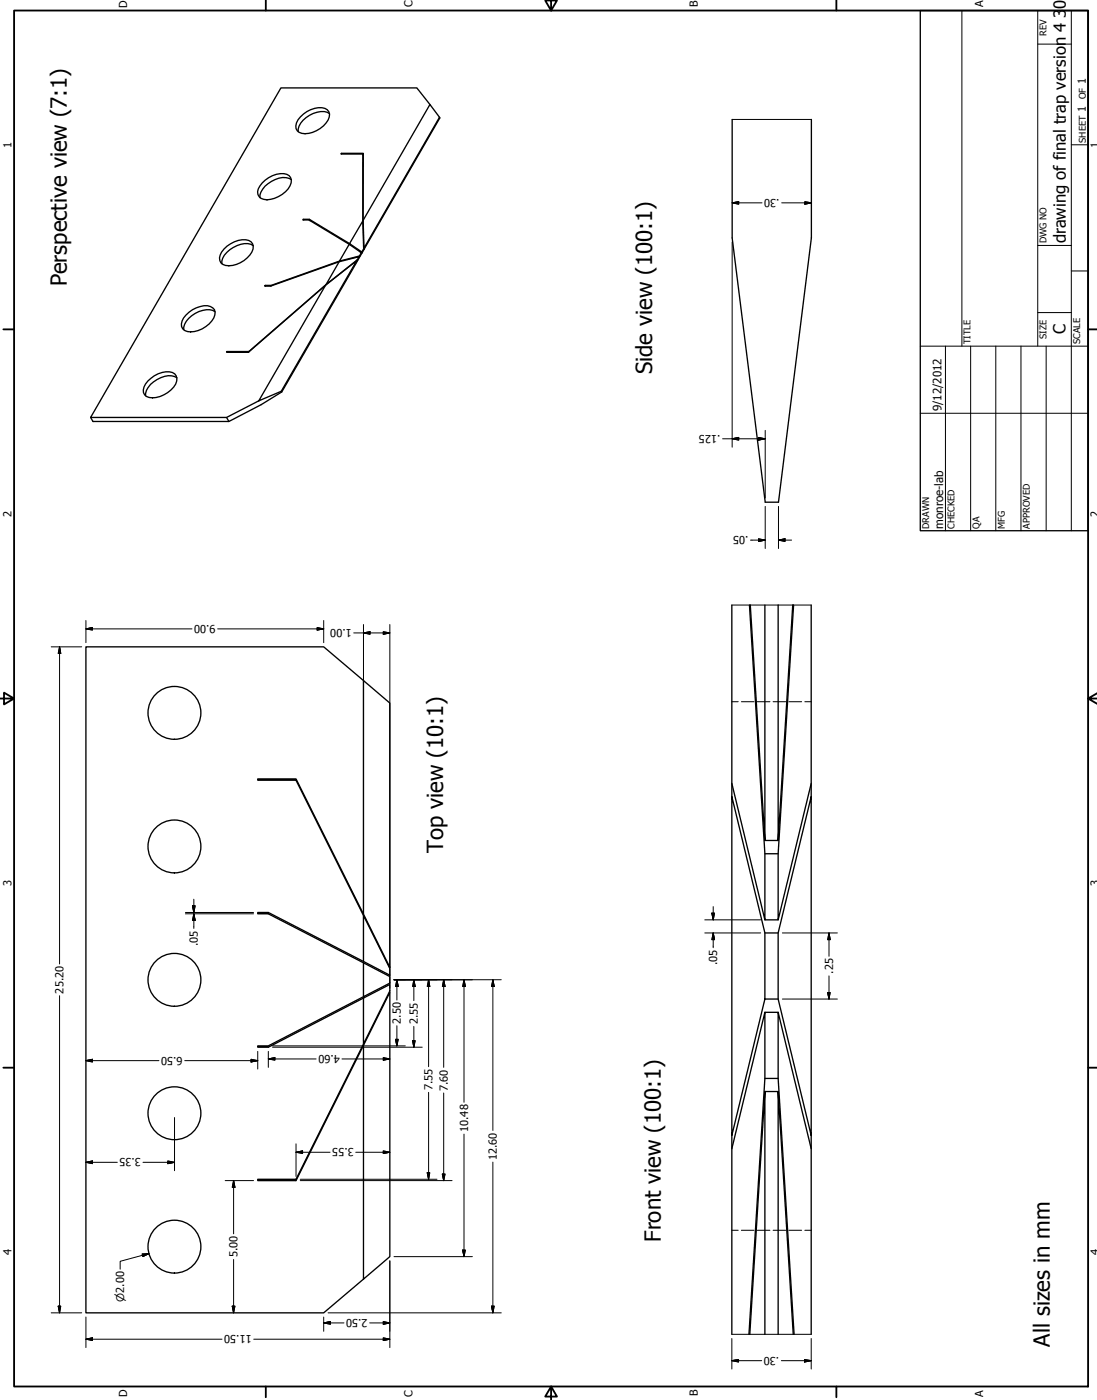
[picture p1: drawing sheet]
<svg xmlns="http://www.w3.org/2000/svg" width="100mm" height="128mm" viewBox="0 0 100 128" stroke-linecap="round" stroke-linejoin="round" font-family="sans-serif">
<g fill="none" stroke="#000" stroke-width=".12">
<path d="M24 16.7a2.1 2.1 0 0 1 2.4-.7 1.01 1.01 0 0 1-.3 1.5 2.25 2.25 0 0 1-2.3 .6 .73 .73 0 0 1-.1-1.1zM26.6 16.4a2.13 2.13 0 0 0-2.6 .9l-.3 .5v.3M27.4 10.7a2.11 2.11 0 0 1 2.5-.7 1.01 1.01 0 0 1-.4 1.5 2.24 2.24 0 0 1-2.2 .6 .87 .87 0 0 1 .1-1.4zM30.1 10.4a2.16 2.16 0 0 0-2.6 .8l-.3 .6v.2M31.2 14v.1M33.1 14.1h-2l.1-.1h2v6.1M33.2 14.1h-.1v6.1M39.3 9.5l-1.2-1.5h-12.4l-17.4 30.1h12.4l2.9-1.5M39.3 9.5l.8 1.2-6.9 12v-2.6zM40.1 10.7l-6.8 12h-.1M66.9 10.9v10.8l3 24.2h1.2l3-24.2v-10.8M84 1h15.4v47.5h-15.4z"/>
<path d="M13.5 34.8a2.11 2.11 0 0 1 2.5-.7 1.01 1.01 0 0 1-.4 1.5 2.25 2.25 0 0 1-2.2 .6 .89 .89 0 0 1 .1-1.4zM16.2 34.5a2.14 2.14 0 0 0-2.7 .9l-.1 .2-.1 .6M17 28.8a2.38 2.38 0 0 1 2.2-.8 .76 .76 0 0 1 .1 1.3 2.27 2.27 0 0 1-2.4 .9 .87 .87 0 0 1 .1-1.4zM19.6 28.5a2.16 2.16 0 0 0-2.6 .8l-.1 .3-.1 .5M20.5 22.7a2.12 2.12 0 0 1 2.4-.6 1 1 0 0 1-.3 1.5 2.21 2.21 0 0 1-2.2 .6 .87 .87 0 0 1 .1-1.5zM20.7 38.1l.2 .4M20.7 32.1l.1 .1M22.7 32.1h.1M23.1 22.4a2.17 2.17 0 0 0-2.6 .9l-.2 .5v.3M24.2 26.1h.1M24.8 26.1h.1M25.7 35.7v.1"/>
<path d="M27.7 20v.1M28.2 20l.1 .2M29.7 26.1l2.9-2.3-6.9 11.9-2.1 .9zM29.8 26l-7.1 6.1h-2v.1h2l7-6.1M31 23.9l1.8-.5-.2 .3-2.8 2.3zM31 23.8l-6.2 2.3h-.6h.5l6.3-2.2M31.9 22.3l1.1 .8-.2 .3-1.8 .4zM31.9 22.3l-3.7-2.3h-.5v.1h.5l3.7 2.2M32.6 23.8v.1l-6.9 11.9-1.9 1.2-2.9 1.5h-12.4l-.2-.4M32.6 23.7l.1 .1M32.8 23.4l-.2 .4M32.8 23.4h.1"/>
<path d="M33 23.1l-.2 .4M33 23l.1 .1M33.1 20.2l.1 2.5-.2 .3-1.1-.7zM33.2 22.7v.1M33.2 22.7l-.1 .4-.3-.1M66.8 55.3v16.3l3.1 12.4v-6l-1.5-22.7M68.5 55.3l1.4 21.5v-21.5M71.1 55.3v21.5l1.3-21.5M72.5 55.3l-1.4 22.7v6l3-12.4v-16.3M33.2 62.2l-3.6-3.1h-21.8v60.8h21.8l3.6-3.1M33.2 62.2l2.4 2v24.2l-2.4-4.9zM66.8 72.8l3.1 12.4v6.1l-3.1 12.4z"/>
<path d="M66.8 71.6v1.2M69.9 76.8h1.2M69.9 78h1.2M74.1 72.8v30.9l-3-12.4v-6.1zM74.1 71.6v1.2M33.2 95.4l-6.2 12.3h-3.5v.1h3.5l6.2-12.3M33.2 91l-8.7 4.5h-1v.1h1l8.7-4.4M33.2 87.8l-8.7-4.5h-1v.2h1l8.7 4.4M33.2 83.5l-6.2-12.4h-3.5v.2h3.5l6.2 12.3M33.2 91.2l2.4-1.3v.6l-2.4 4.9zM33.2 87.9l2.4 1.3v.6l-2.4 1.2zM33.2 83.6l2.4 4.9v.6l-2.4-1.3z"/>
<path d="M35.6 90.6v24.2l-2.4 2v-21.3zM69.9 85.2h1.2M69.9 91.3h1.2M69.9 99.7h1.2M69.9 92.5h1.2M69.9 98.5h1.2M69.9 84h1.2M66.8 103.7v1.2M74.1 103.7v1.2M66.8 121.9v-17l3.1-12.4v6l-1.5 23.4M68.5 121.9l1.4-22.2v22.2M71.1 121.9v-22.2l1.3 22.2"/>
<path d="M72.5 121.9l-1.4-23.4v-6l3 12.4v17"/>
<circle cx="15.9" cy="65.1" r="2.41"/>
<circle cx="15.9" cy="77.3" r="2.41"/>
<circle cx="15.9" cy="89.5" r="2.41"/>
<circle cx="15.9" cy="113.9" r="2.41"/>
<circle cx="15.9" cy="101.7" r="2.41"/>
</g>
<g fill="none" stroke="#000" stroke-width=".09">
<path d="M66.9 18.5l.6-.1v.2zM66.9 10.9h7.2M66.9 18.5h2.7M71.4 18.5h2.7M73.5 18.4l.6 .1-.6 .1zM87.9 1v30.6M94.8 4h3M94.8 1v30.6M97.8 1v47.5M97.8 13.2h1.6M66.9 22.1v18.7M69.3 40l.6 .1-.6 .1z"/>
<path d="M69.9 39.3v6.2M84 37.7h15.4M84 31.6h15.4M86.3 31.6v16.9M88.6 31.6v16.9M90.9 31.6v16.9M93.2 31.6v16.9M94.8 22.4h3M94.8 28.6h3M95.5 31.6v16.9M97.8 24.7h1.6M4.7 59.1h2.8"/>
<path d="M5.4 59.1l.1 .6h-.2zM5.4 59.1v28.9M7.8 57.4l.6-.1v.2zM7.8 56.7v2M7.8 57.4h9.7M19.9 57.4h9.7M29 57.3l.6 .1-.6 .1zM29.6 56.7v2M32.3 57.8h3.3M33.2 57.8l.6-.1v.2zM33.2 57v38.1M35 57.7l.6 .1-.6 .1z"/>
<path d="M35.6 57v33.3M66 40.1h3.9M66.8 55.3h7.3M66.9 40.1l.6-.1v.2zM68.5 49.3h1.4M69.3 49.2l.6 .1-.6 .2zM69.9 46.3v3.8M71.1 49.3l.6-.1v.3zM71.1 49.3h1.2M71.1 46.3v3.8M66.8 64.1h.6M67.7 64.1h1.2"/>
<path d="M69.2 64.1h1.1M70.6 64.1h1.2M72 64.1h1.2M73.5 64.1h.6M5.4 90.9v29M7.8 96.9l.6-.1v.2zM7.8 96.9h6.7M16.9 96.9h6.6M16.9 83.3h6.3M16.9 83.5h6.3M17.6 82.7h.2l-.1 .6zM17.7 83.5l.1 .6h-.2z"/>
<path d="M17.7 82.1v1.2M17.7 83.5v1.3M22.9 96.8l.6 .1-.6 .1zM23.5 96v1.6M24.5 96.7l.6-.1v.2zM24.5 96.7h4.4M24.5 96v1.5M24.9 95.5h12.1M24.9 95.6h13.7M31.2 96.7h4.4M35 96.6l.6 .1-.6 .1zM36 89.5h9.8"/>
<path d="M36.1 94.9h.3l-.2 .6zM36.2 89.5l.2 .6h-.3zM36.2 89.5v1.8M36.2 93.7v1.8M37.7 95.1h.2l-.1 .5zM37.8 89.5l.1 .6h-.2zM37.8 89.5v1.9M37.8 93.7v1.9M39.1 89.5l.2 .6h-.3zM39.1 89.5v7.9M39.1 99.8v7.9M40.5 89.5l.1 .6h-.2z"/>
<path d="M40.5 89.5v8M40.5 99.8v8M42.4 89.5l.1 .6h-.2zM42.4 89.5v11.2M45 89.5l.1 .6h-.2zM45 89.5v13.8M64.4 85.2h5.1M64.4 84h5.1M65 83.4h.3l-.2 .6zM65.1 85.2l.2 .6h-.3zM65.1 82.8v1.2M65.1 85.2v1.4"/>
<path d="M71.5 85.2h5M71.5 91.3h5M75.6 90.7h.2l-.1 .6zM75.7 85.2l.1 .6h-.2zM75.7 85.2v2.1M75.7 89.1v2.2M4.7 119.9h2.8M5.3 119.3h.2l-.1 .6zM7.8 106.2l.6-.2v.3zM7.8 106.2h2.9M13 114.5h.6l-.5 .3zM13.1 106.2h2.8"/>
<path d="M13.6 114.5l-2.6 .7v.7M15.3 106l.6 .2-.6 .1zM15.9 102.1v4.8M20.6 107.8h2.6M21.2 119.3h.3l-.2 .6zM21.3 107.8l.2 .6h-.3zM21.3 107.8v4.9M21.3 115v4.9M27 105.2l.6-.1v.3zM27 105.2h3.1M27 104.5v3M27.4 107.8h13.9"/>
<path d="M27.4 107.7h12.5M30 119.9h15.8M32.5 105.2h3.1M35 105.1l.6 .1-.6 .2zM35.6 115.2v7.9M36 114.8h7.1M39 107.1h.3l-.2 .6zM40.4 107.2h.2l-.1 .6zM42.3 114.2h.2l-.1 .6zM42.4 103.6v11.2M44.9 119.3h.2l-.1 .6zM45 106.1v13.8"/>
<path d="M66.8 112.4h.6M67.7 112.4h1.2M69.2 112.4h1.1M70.6 112.4h1.2M72 112.4h1.2M73.5 112.4h.6M7.8 122.3l.6-.1v.2zM7.8 122.3h12.5M7.8 120.3v2.8M23.2 122.3h12.4M29.6 120.8l.6-.1v.3zM29.6 120.3v1.3"/>
<path d="M29.6 120.8h1.8M33.8 120.8h1.8M35 122.2l.6 .1-.6 .1zM35 120.7l.6 .1-.6 .2zM66.8 121.9h7.3M66.8 124.3l.7-.1v.2zM66.8 124.3h2.8M66.8 122.3v2.7M71.4 124.3h2.7M73.5 124.2l.6 .1-.6 .1zM74.1 122.3v2.7"/>
</g>
<g fill="none" stroke="#000" stroke-width=".17">
<path d="M24.3 0v1M50.3 -.1v1.1l-.5-1h1.1l-.6 1M76.4 0v1M1.3 1h98.1v125.6h-98.1zM.3 30.1h1M99.4 30.1h.8M-.1 63.8h1.4l-.9 .5v-1l.9 .5M100.2 63.8h-.8l.8 .5M100.2 63.3l-.8 .5M.3 97.5h1M99.4 97.5h.8M24.3 126.6v1"/>
<path d="M50.3 126.6l.6 1h-1.1l.5-1v1.3M76.4 126.6v1"/>
</g>
<g fill="#000" stroke="#000" stroke-width=".09">
<path d="M66.9 18.5l.6-.1zM66.9 18.5l.6-.1v.2zM73.5 18.6l.6-.1zM73.5 18.4l.6 .1-.6 .1zM66.9 40.1l.6-.1zM66.9 40.1l.6-.1v.2zM5.4 59.1l.1 .6zM5.4 59.1l.1 .6h-.2zM7.8 57.4l.6-.1zM7.8 57.4l.6-.1v.2zM29 57.5l.6-.1zM29 57.3l.6 .1-.6 .1z"/>
<path d="M33.2 57.8l.6-.1zM33.2 57.8l.6-.1v.2zM35 57.9l.6-.1zM35 57.7l.6 .1-.6 .1zM69.3 49.5l.6-.2zM69.3 49.2l.6 .1-.6 .2zM69.3 40.2l.6-.1zM69.3 40l.6 .1-.6 .1zM71.1 49.3l.6-.1zM71.1 49.3l.6-.1v.3zM7.8 96.9l.6-.1zM7.8 96.9l.6-.1v.2z"/>
<path d="M17.6 82.7l.1 .6zM17.6 82.7h.2l-.1 .6zM17.7 83.5l.1 .6zM17.7 83.5l.1 .6h-.2zM22.9 97l.6-.1zM22.9 96.8l.6 .1-.6 .1zM24.5 96.7l.6-.1zM24.5 96.7l.6-.1v.2zM35 96.8l.6-.1zM35 96.6l.6 .1-.6 .1zM36.1 94.9l.1 .6zM36.1 94.9h.3l-.2 .6z"/>
<path d="M36.2 89.5l.2 .6zM36.2 89.5l.2 .6h-.3zM37.7 95.1l.1 .5zM37.7 95.1h.2l-.1 .5zM37.8 89.5l.1 .6zM37.8 89.5l.1 .6h-.2zM39.1 89.5l.2 .6zM39.1 89.5l.2 .6h-.3zM40.5 89.5l.1 .6zM40.5 89.5l.1 .6h-.2zM42.4 89.5l.1 .6zM42.4 89.5l.1 .6h-.2z"/>
<path d="M45 89.5l.1 .6zM45 89.5l.1 .6h-.2zM65 83.4l.1 .6zM65 83.4h.3l-.2 .6zM65.1 85.2l.2 .6zM65.1 85.2l.2 .6h-.3zM75.6 90.7l.1 .6zM75.6 90.7h.2l-.1 .6zM75.7 85.2l.1 .6zM75.7 85.2l.1 .6h-.2zM5.3 119.3l.1 .6zM5.3 119.3h.2l-.1 .6z"/>
<path d="M7.8 106.2l.6-.2zM7.8 106.2l.6-.2v.3zM13.1 114.8l.5-.3zM13 114.5h.6l-.5 .3zM15.3 106.3l.6-.1zM15.3 106l.6 .2-.6 .1zM21.2 119.3l.1 .6zM21.2 119.3h.3l-.2 .6zM21.3 107.8l.2 .6zM21.3 107.8l.2 .6h-.3zM27 105.2l.6-.1zM27 105.2l.6-.1v.3z"/>
<path d="M35 105.4l.6-.2zM35 105.1l.6 .1-.6 .2zM39 107.1l.1 .6zM39 107.1h.3l-.2 .6zM40.4 107.2l.1 .6zM40.4 107.2h.2l-.1 .6zM42.3 114.2l.1 .6zM42.3 114.2h.2l-.1 .6zM44.9 119.3l.1 .6zM44.9 119.3h.2l-.1 .6zM7.8 122.3l.6-.1zM7.8 122.3l.6-.1v.2z"/>
<path d="M29.6 120.8l.6-.1zM29.6 120.8l.6-.1v.3zM35 122.4l.6-.1zM35 122.2l.6 .1-.6 .1zM35 121l.6-.2zM35 120.7l.6 .1-.6 .2zM66.8 124.3l.7-.1zM66.8 124.3l.7-.1v.2zM73.5 124.4l.6-.1zM73.5 124.2l.6 .1-.6 .1z"/>
</g>
<g font-size="2">
<text x="6.1" y="26.2" transform="rotate(-90 6.1 26.2)">Perspective view (7:1)</text>
<text x="59.6" y="34.2" transform="rotate(-90 59.6 34.2)">Side view (100:1)</text>
<text x="40.5" y="77.9" transform="rotate(-90 40.5 77.9)">Top view (10:1)</text>
<text x="60.3" y="113.4" transform="rotate(-90 60.3 113.4)">Front view (100:1)</text>
<text x="95.9" y="123" transform="rotate(-90 95.9 123)">All sizes in mm</text>
</g>
<g font-size="1.5">
<text x="97.4" y="1.6" transform="rotate(-90 97.4 1.6)">3</text>
<text x="97.4" y=".8" transform="rotate(-90 97.4 .8)">00m</text>
<text x="97.4" y="22.2" transform="rotate(-90 97.4 22.2)">drawing of final trap version 4</text>
<text x="97.3" y="30.5" transform="rotate(-90 97.3 30.5)">C</text>
</g>
<g font-size="1.1">
<text x="86" y="37.6" transform="rotate(-90 86 37.6)">9/12/2012</text>
<text x="86.1" y="48.3" transform="rotate(-90 86.1 48.3)">monroe-lab</text>
</g>
<g font-size="1">
<text x="11.6" y=".7" transform="rotate(-90 11.6 .7)">D</text>
<text x="37.7" y=".7" transform="rotate(-90 37.7 .7)">C</text>
<text x="63.7" y=".6" transform="rotate(-90 63.7 .6)">B</text>
<text x="89.8" y=".7" transform="rotate(-90 89.8 .7)">A</text>
<text x="99.2" y="10.3" transform="rotate(-90 99.2 10.3)">1</text>
<text x="99.2" y="7.7" transform="rotate(-90 99.2 7.7)">1</text>
<text x="1" y="13.5" transform="rotate(-90 1 13.5)">1</text>
<text x="100.4" y="13.5" transform="rotate(-90 100.4 13.5)">1</text>
<text x="71.2" y="18.2" transform="rotate(180 71.2 18.2)">.30</text>
<text x="65.8" y="39.7" transform="rotate(180 65.8 39.7)">.125</text>
<text x="1" y="47.2" transform="rotate(-90 1 47.2)">2</text>
<text x="100.4" y="47.2" transform="rotate(-90 100.4 47.2)">2</text>
<text x="68.4" y="49" transform="rotate(180 68.4 49)">.05</text>
<text x="19.7" y="57.1" transform="rotate(180 19.7 57.1)">9.00</text>
<text x="32.1" y="57.4" transform="rotate(180 32.1 57.4)">1.00</text>
<text x="1" y="80.9" transform="rotate(-90 1 80.9)">3</text>
<text x="100.4" y="80.9" transform="rotate(-90 100.4 80.9)">3</text>
<text x="18.1" y="86.4" transform="rotate(-90 18.1 86.4)">.05</text>
<text x="65.5" y="88.2" transform="rotate(-90 65.5 88.2)">.05</text>
<text x="76.1" y="88.9" transform="rotate(-90 76.1 88.9)">.25</text>
<text x="5.8" y="90.7" transform="rotate(-90 5.8 90.7)">25.20</text>
<text x="36.6" y="93.5" transform="rotate(-90 36.6 93.5)">2.50</text>
<text x="38.2" y="93.5" transform="rotate(-90 38.2 93.5)">2.55</text>
<text x="16.7" y="96.5" transform="rotate(180 16.7 96.5)">6.50</text>
<text x="31" y="96.4" transform="rotate(180 31 96.4)">4.60</text>
<text x="39.5" y="99.6" transform="rotate(-90 39.5 99.6)">7.55</text>
<text x="40.9" y="99.6" transform="rotate(-90 40.9 99.6)">7.60</text>
<text x="12.9" y="105.8" transform="rotate(180 12.9 105.8)">3.35</text>
<text x="32.3" y="104.9" transform="rotate(180 32.3 104.9)">3.55</text>
<text x="42.7" y="103.4" transform="rotate(-90 42.7 103.4)">10.48</text>
<text x="45.4" y="105.9" transform="rotate(-90 45.4 105.9)">12.60</text>
<text x="1" y="114.7" transform="rotate(-90 1 114.7)">4</text>
<text x="11.3" y="118.9" transform="rotate(-90 11.3 118.9)">⌀2.00</text>
<text x="21.7" y="114.9" transform="rotate(-90 21.7 114.9)">5.00</text>
<text x="100.4" y="114.7" transform="rotate(-90 100.4 114.7)">4</text>
<text x="23" y="121.9" transform="rotate(180 23 121.9)">11.50</text>
<text x="33.6" y="120.5" transform="rotate(180 33.6 120.5)">2.50</text>
<text x="71.2" y="123.9" transform="rotate(180 71.2 123.9)">.30</text>
<text x="11.6" y="127.6" transform="rotate(-90 11.6 127.6)">D</text>
<text x="37.7" y="127.6" transform="rotate(-90 37.7 127.6)">C</text>
<text x="63.7" y="127.5" transform="rotate(-90 63.7 127.5)">B</text>
<text x="89.8" y="127.6" transform="rotate(-90 89.8 127.6)">A</text>
</g>
<g font-size=".8">
<text x="95.6" y="3.2" transform="rotate(-90 95.6 3.2)">REV</text>
<text x="99.2" y="9.1" transform="rotate(-90 99.2 9.1)">OF</text>
<text x="99.2" y="13" transform="rotate(-90 99.2 13)">SHEET</text>
<text x="95.6" y="22.2" transform="rotate(-90 95.6 22.2)">DWG NO</text>
<text x="88.6" y="31.4" transform="rotate(-90 88.6 31.4)">TITLE</text>
<text x="95.6" y="30.9" transform="rotate(-90 95.6 30.9)">SIZE</text>
<text x="98.7" y="31.4" transform="rotate(-90 98.7 31.4)">SCALE</text>
<text x="84.8" y="48.3" transform="rotate(-90 84.8 48.3)">DRAWN</text>
<text x="87.2" y="48.3" transform="rotate(-90 87.2 48.3)">CHECKED</text>
<text x="89.5" y="48.3" transform="rotate(-90 89.5 48.3)">QA</text>
<text x="91.8" y="48.3" transform="rotate(-90 91.8 48.3)">MFG</text>
<text x="94.1" y="48.3" transform="rotate(-90 94.1 48.3)">APPROVED</text>
</g>
</svg>
